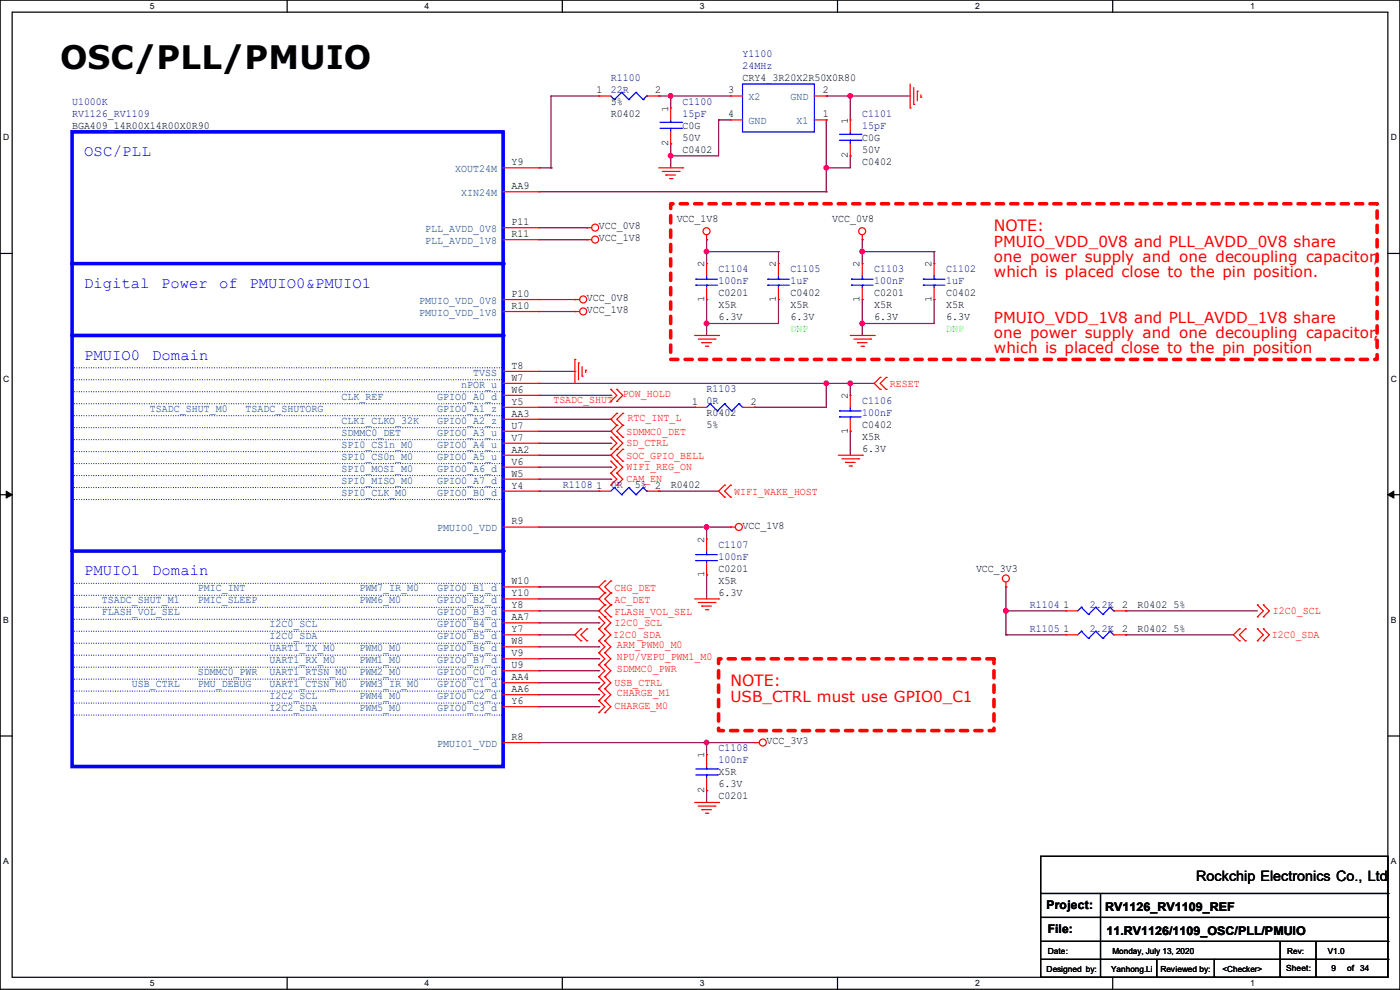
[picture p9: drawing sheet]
<svg xmlns="http://www.w3.org/2000/svg" width="297mm" height="210mm" viewBox="0 0 297 210" stroke-linecap="round" stroke-linejoin="round" font-family="sans-serif">
<path d="M0 0h297v209.8h-297zM2.6 2.6h291.8v204.7h-291.8z" fill="none" stroke="#000" stroke-width=".25"/>
<g fill="#fff">
<path d="M31.7 .3h1v2h-1z"/>
<path d="M31.7 207.6h1v1.9h-1z"/>
</g>
<path d="M60.9 0v2.6M60.9 207.3v2.5" fill="none" stroke="#000" stroke-width=".25"/>
<g fill="#fff">
<path d="M90.1 .3h1v2h-1z"/>
<path d="M90.1 207.6h1v1.9h-1z"/>
</g>
<path d="M119.3 0v2.6M119.3 207.3v2.5" fill="none" stroke="#000" stroke-width=".25"/>
<g fill="#fff">
<path d="M148.5 .3h.9v2h-.9z"/>
<path d="M148.5 207.6h.9v1.9h-.9z"/>
</g>
<path d="M177.7 0v2.6M177.7 207.3v2.5" fill="none" stroke="#000" stroke-width=".25"/>
<g fill="#fff">
<path d="M206.8 .3h1v2h-1z"/>
<path d="M206.8 207.6h1v1.9h-1z"/>
</g>
<path d="M236.1 0v2.6M236.1 207.3v2.5" fill="none" stroke="#000" stroke-width=".25"/>
<g fill="#fff">
<path d="M265.2 .3h1v2h-1z"/>
<path d="M265.2 207.6h1v1.9h-1z"/>
<path d="M.7 28.2h1.2v1.9h-1.2z"/>
<path d="M295.1 28.2h1.2v1.9h-1.2z"/>
<path d="M.7 79.3h1.2v2h-1.2z"/>
<path d="M295.1 79.3h1.2v2h-1.2z"/>
</g>
<path d="M0 53.8h2.6M294.4 53.8h2.6" fill="none" stroke="#000" stroke-width=".25"/>
<g fill="#fff">
<path d="M.7 130.5h1.2v2h-1.2z"/>
<path d="M295.1 130.5h1.1v2h-1.1z"/>
</g>
<path d="M0 104.9h2.6M294.4 104.9h2.6" fill="none" stroke="#000" stroke-width=".25"/>
<path d="M1.3 104.2l1.3 .7-1.3 .8zM294.4 104.9l1.3-.7v1.5z" fill="#000" stroke="#000" stroke-width=".21"/>
<g fill="#fff">
<path d="M.7 181.7h1.2v2h-1.2z"/>
<path d="M295.1 181.7h1.1v2h-1.1z"/>
</g>
<g fill="none" stroke="#000" stroke-width=".25">
<path d="M0 156.1h2.6M294.4 156.1h2.6M220.8 181.7h73.6v25.6h-73.6zM220.8 189.5h73.6M220.8 194.6h73.6M220.8 199.7h73.6M233.5 189.5v17.8M271.6 199.7v7.6M279.2 199.7v7.6M294.4 189.5h.1M294.4 194.6h.1M294.4 199.7h.1"/>
<path d="M220.8 203.5h73.6M233.5 207.3h.1M245.4 207.3h.1M245.4 203.5v3.8M257.6 207.3h.1M257.6 203.5v3.8M271.6 207.3h.1M279.2 207.3h.1M294.4 203.5h.1"/>
</g>
<path d="M142.3 43.2h149.8v33h-149.8zM152.4 139.7h58.5v15.3h-58.5z" fill="none" stroke="#f00" stroke-width=".76" stroke-dasharray="1.5 1.5"/>
<g fill="none" stroke="#800040" stroke-width=".25">
<path d="M114.3 35.6h2.6M116.9 35.6h.1M127 20.4h.1M127 20.4h-10.1v15.2M139.7 20.4h.1M139.7 20.4h15.3M142.3 33.1h.1M142.3 20.4h.1M142.3 30.5h.1M142.3 20.4v2.5M142.3 30.5v5.1M152.4 25.4h.1"/>
<path d="M152.4 25.4v7.7h-10.1M152.4 25.4h2.6M175.3 20.4h.1M175.3 35.6h.1M175.3 25.4h.1M175.3 20.4h17.8M175.3 25.4v15.3M180.4 33.1h.1M180.4 20.4h.1M180.4 20.4v5M180.4 33.1v2.5h-5.1M114.3 40.7h61"/>
<path d="M114.3 48.3h10.2M114.3 50.8h10.2M124.5 48.3h.1M124.5 50.8h.1M149.9 50.8h.1M149.9 53.4h.1M149.9 50.8v5.1M149.9 53.4h15.2M165.1 53.4h.1M165.1 53.4v2.5M175.3 40.7h.1M182.9 50.8h.1"/>
<path d="M182.9 53.4h.1M182.9 53.4h15.3M182.9 50.8v5.1M198.2 53.4h.1M198.2 53.4v2.5M114.3 78.8h7.7M114.3 63.5h7.7M114.3 66.1h7.7M122 78.8h.1M122 63.5h.1M122 66.1h.1M149.9 63.5h.1"/>
<path d="M149.9 68.6h.1M149.9 63.5v7.7M165.1 63.5h.1M165.1 63.5v5.1h-15.2M182.9 63.5h.1M182.9 68.6h.1M182.9 63.5v7.7M198.2 63.5h.1M198.2 63.5v5.1h-15.3M114.3 81.3h71.2M114.3 88.9h15.3M114.3 86.4h33.1"/>
<path d="M114.3 91.5h15.3M114.3 94h15.3M114.3 83.9h15.3M114.3 96.6h15.3M114.3 99.1h15.3M129.6 88.9h.1M129.6 91.5h.1M129.6 94h.1M129.6 83.9h.1M129.6 96.6h.1M129.6 99.1h.1M147.4 86.4h.1"/>
<path d="M160.1 86.4h.1M175.3 81.3h.1M175.3 81.3v5.1h-15.2M180.4 81.3h.1M180.4 91.5h.1M180.4 81.3v2.6M180.4 91.5v5.1M114.3 111.8h40.7M114.3 104.2h12.7M114.3 101.6h15.3M127 104.2h.1M129.6 101.6h.1"/>
<path d="M139.7 104.2h.1M139.7 104.2h12.7M149.9 111.8h.1M149.9 111.8v2.5M114.3 124.5h.1M114.3 129.6h12.7M114.3 132.1h12.7M114.3 134.7h7.7M114.3 139.7h12.7M114.3 137.2h12.7M114.3 127h12.7M114.3 124.5h12.7"/>
<path d="M122 134.7h.1M127 129.6h.1M127 132.1h.1M127 139.7h.1M127 137.2h.1M127 127h.1M149.9 122h.1M149.9 122v5M213.4 129.6h.1M213.4 134.7h.1M213.4 124.5h.1M213.4 129.6h12.7"/>
<path d="M213.4 134.7h12.7M213.4 124.5v10.2M238.8 129.6h.1M238.8 134.7h.1M238.8 129.6h27.9M238.8 134.7h22.9M114.3 157.5h45.8M114.3 142.3h12.7M114.3 147.4h12.7M114.3 149.9h12.7M114.3 144.8h12.7M127 142.3h.1"/>
<path d="M127 147.4h.1M127 149.9h.1M127 144.8h.1M149.9 157.5h.1M149.9 157.5v2.6M149.9 167.7h.1M149.9 167.7v2.5"/>
</g>
<g fill="#f0f" stroke="#f0f" stroke-width=".25">
<circle cx="149.9" cy="53.4" r=".49"/>
<circle cx="149.9" cy="68.6" r=".49"/>
<circle cx="182.9" cy="53.4" r=".49"/>
<circle cx="182.9" cy="68.6" r=".49"/>
<circle cx="142.3" cy="33" r=".49"/>
<circle cx="142.3" cy="20.3" r=".49"/>
<circle cx="175.3" cy="35.6" r=".49"/>
<circle cx="180.4" cy="20.3" r=".49"/>
<circle cx="175.3" cy="81.3" r=".49"/>
<circle cx="149.9" cy="157.5" r=".49"/>
<circle cx="180.4" cy="81.3" r=".49"/>
<circle cx="149.9" cy="111.8" r=".49"/>
<circle cx="213.4" cy="129.6" r=".49"/>
</g>
<g fill="none" stroke="#f00" stroke-width=".25">
<path d="M193.1 17.8v5.1M193.8 18.6v3.5M194.6 19.3h.1M194.6 19.3v2.1M127 20.4h.1M127 20.4h2.6M137.2 20.4h2.5M139.7 20.4h.1M139.7 35.6h5.1M140.5 36.4h3.6M141.3 37.1h.1M141.3 37.1h2"/>
<path d="M142 37.9h.5M142.3 22.9h.1M142.3 30.5h.1M142.3 22.9v2.5M142.3 28v2.5M142.5 37.9h.1M144.1 36.4h.1M144.8 35.6h.1M155 20.4h.1M155 25.4h.1M155 20.4h2.5M155 25.4h2.5"/>
<path d="M172.8 20.4h2.5M172.8 25.4h2.5M175.3 25.4h.1M175.3 20.4h.1M180.4 25.4h.1M180.4 33.1h.1M180.4 25.4v2.6M180.4 30.5v2.6M193.1 22.9h.1M193.8 22.1h.1M195.4 20.6h.1M195.4 20.1v.5"/>
<path d="M124.5 48.3h.1M124.5 50.8h.1M124.5 48.3h1M124.5 50.8h1M149.9 50.8h.1M149.9 55.9h.1M149.9 49.8v1M149.9 55.9v2.6M165.1 55.9h.1M165.1 55.9v2.6M182.9 50.8h.1M182.9 55.9h.1"/>
<path d="M182.9 49.8v1M182.9 55.9v2.6M198.2 55.9h.1M198.2 55.9v2.6M122 66.1h.1M122 63.5h.1M122 76.2h.1M122 66.1h1M122 63.5h1M122 76.2v5.1M122.7 77h.1M122.7 77v3.6"/>
<path d="M123.5 79.8h.1M123.5 77.8v2M124.2 78.5h.1M124.2 78.5v.5M147.4 71.2h5M148.1 71.9h3.6M148.9 72.7h.1M148.9 72.7h2M149.6 73.4h.6M149.9 63.5h.1M149.9 61v2.5M150.2 73.4h.1"/>
<path d="M151.7 71.9h.1M152.4 71.2h.1M165.1 63.5h.1M165.1 61v2.5M180.4 71.2h5.1M181.1 71.9h3.6M181.9 72.7h.1M181.9 72.7h2M182.7 73.4h.5M182.9 63.5h.1M182.9 61v2.5M183.2 73.4h.1"/>
<path d="M184.7 71.9h.1M185.5 71.2h.1M198.2 63.5h.1M198.2 61v2.5M129.6 95.3h.1M129.6 92.8h.1M129.6 82.6h.1M129.6 85.1h.1M129.6 97.8h.1M129.6 92.8l1.3 1.2-1.3 1.3M129.6 82.6l1.3 1.3-1.3 1.2M129.6 97.8l1.3 1.3-1.3 1.3"/>
<path d="M130.9 90.2h.1M130.9 92.8h.1M130.9 87.7h.1M130.9 95.3h.1M130.9 82.6h.1M130.9 85.1h.1M130.9 97.8h.1M130.9 90.2l-1.3 1.3 2.5 2.5-2.5 2.6 2.5 2.5-1.2 1.3M130.9 87.7l-1.3 1.2 1.3 1.3M130.9 82.6l1.2 1.3-1.2 1.2M132.1 92.8h.1M132.1 90.2h.1"/>
<path d="M132.1 87.7h.1M132.1 97.8h.1M132.1 95.3h.1M132.1 90.2l-1.2 1.3 1.2 1.3M132.1 87.7l-1.2 1.2 1.2 1.3M132.1 95.3l-1.2 1.3 1.2 1.2M177.8 96.6h5.1M178.6 97.3h3.6M179.4 98.1h.1M179.4 98.1h2M180.1 98.8h.5M180.4 91.5h.1"/>
<path d="M180.4 83.9h.1M180.4 83.9v2.5M180.4 88.9v2.6M180.6 98.8h.1M182.2 97.3h.1M182.9 96.6h.1M186.7 80.1h.1M186.7 82.6h.1M186.7 80.1l-1.2 1.2 1.2 1.3M188 82.6h.1M188 80.1h.1M188 80.1l-1.3 1.2 1.3 1.3"/>
<path d="M127 104.2h.1M127 104.2h2.6M129.6 100.4h.1M129.6 102.9h.1M129.6 100.4l1.3 1.2-1.3 1.3M130.9 100.4h.1M130.9 102.9h.1M130.9 100.4l1.2 1.2-1.2 1.3M137.2 104.2h2.5M139.7 104.2h.1M149.9 114.3h.1M149.9 114.3v2.6"/>
<path d="M149.9 119.4v2.6M153.7 102.9h.1M153.7 105.5h.1M153.7 102.9l-1.3 1.3 1.3 1.3M155 111.8h.1M155 105.5h.1M155 102.9h.1M155 111.8h1M155 102.9l-1.3 1.3 1.3 1.3M123.2 133.4h.1M123.2 135.9h.1M123.2 133.4l-1.2 1.3 1.2 1.2"/>
<path d="M124.5 135.9h.1M124.5 133.4h.1M124.5 133.4l-1.3 1.3 1.3 1.2M127 135.9h.1M127 133.4h.1M127 130.9h.1M127 138.5h.1M127 138.5l1.3 1.2-1.3 1.3M127 133.4l1.3 1.3-1.3 1.2M127 130.9l1.3 1.2-1.3 1.3M127 135.9l1.3 1.3-1.3 1.3M128.3 128.3h.1"/>
<path d="M128.3 130.9h.1M128.3 135.9h.1M128.3 133.4h.1M128.3 138.5h.1M128.3 123.2h.1M128.3 125.8h.1M128.3 128.3l-1.3 1.3 2.6 2.5-1.3 1.3M128.3 133.4l1.3 1.3-1.3 1.2M128.3 135.9l1.3 1.3-1.3 1.3M128.3 138.5l1.3 1.2-1.3 1.3M128.3 123.2l-1.3 1.3 1.3 1.3M128.3 125.8l-1.3 1.2 1.3 1.3"/>
<path d="M129.6 130.9h.1M129.6 128.3h.1M129.6 125.8h.1M129.6 123.2h.1M129.6 128.3l-1.3 1.3 1.3 1.3M129.6 123.2l-1.3 1.3 1.3 1.3M129.6 125.8l-1.3 1.2 1.3 1.3M147.4 127h5M148.1 127.8h3.6M148.9 128.6h.1M148.9 128.6h2M149.6 129.3h.6"/>
<path d="M149.9 122h.1M150.2 129.3h.1M151.7 127.8h.1M152.4 127h.1M213.4 124.5h.1M213.4 123.5v1M226.1 134.7h.1M226.1 129.6h.1M226.1 134.7h2.5M226.1 129.6h2.5M236.3 134.7h2.5M236.3 129.6h2.5"/>
<path d="M238.8 134.7h.1M238.8 129.6h.1M262.9 133.4h.1M262.9 135.9h.1M262.9 133.4l-1.2 1.3 1.2 1.2M264.2 135.9h.1M264.2 133.4h.1M264.2 133.4l-1.3 1.3 1.3 1.2M266.7 130.9h.1M266.7 128.3h.1M266.7 135.9h.1M266.7 133.4h.1"/>
<path d="M266.7 128.3l1.3 1.3-1.3 1.3M266.7 133.4l1.3 1.3-1.3 1.2M268 130.9h.1M268 128.3h.1M268 135.9h.1M268 133.4h.1M268 128.3l1.3 1.3-1.3 1.3M268 133.4l1.3 1.3-1.3 1.2M127 141h.1M127 143.6h.1M127 146.1h.1M127 148.6h.1"/>
<path d="M127 151.2h.1M127 141l1.3 1.3-1.3 1.3M127 143.6l1.3 1.2-1.3 1.3M127 146.1l1.3 1.3-1.3 1.2M127 148.6l1.3 1.3-1.3 1.3M128.3 141h.1M128.3 143.6h.1M128.3 146.1h.1M128.3 148.6h.1M128.3 151.2h.1M128.3 141l1.3 1.3-1.3 1.3M128.3 143.6l1.3 1.2-1.3 1.3"/>
<path d="M128.3 146.1l1.3 1.3-1.3 1.2M128.3 148.6l1.3 1.3-1.3 1.3M160.1 157.5h.1M160.1 157.5h1M147.4 170.2h5M148.1 171h3.6M148.9 171.7h.1M148.9 171.7h2M149.6 172.5h.6M149.9 160.1h.1M149.9 167.7h.1M149.9 160.1v2.5"/>
<path d="M149.9 165.1v2.6M150.2 172.5h.1M151.7 171h.1M152.4 170.2h.1"/>
<circle cx="126.3" cy="50.8" r=".74"/>
<circle cx="126.3" cy="48.3" r=".74"/>
<circle cx="149.9" cy="49" r=".74"/>
<circle cx="182.9" cy="49" r=".74"/>
<circle cx="123.7" cy="63.5" r=".74"/>
<circle cx="123.7" cy="66.1" r=".74"/>
<circle cx="156.7" cy="111.8" r=".74"/>
<circle cx="213.4" cy="122.7" r=".74"/>
<circle cx="161.8" cy="157.5" r=".74"/>
</g>
<g fill="none" stroke="#00f" stroke-width=".25">
<path d="M131.9 19.6h.1M131.9 19.6l-1.6 1.5M131.9 19.6l1.5 1.5M134.9 19.6h.1M134.9 19.6l-1.5 1.5M134.9 19.6l1.5 1.5M157.5 17.8h15.3v10.2h-15.3zM129.6 20.4l.7 .7M130.3 21.1h.1M133.4 21.1h.1M136.4 21.1h.1M137.2 20.4h.1"/>
<path d="M137.2 20.4l-.8 .7M140 27.2h4.6M140 26h4.6M142.3 26h.1M142.3 27.2h.1M142.3 25.4v.6M142.3 27.2v.8M144.6 27.2h.1M144.6 26h.1M178.1 29.8h4.6M178.1 28.5h4.6M180.4 28.5h.1"/>
<path d="M180.4 29.8h.1M180.4 28v.5M180.4 29.8v.7M182.7 29.8h.1M182.7 28.5h.1M147.6 59.2h.1M147.6 59.2h4.6M149.9 59.2h.1M149.9 58.5v.7M162.9 59.2h.1M162.9 59.2h4.5M165.1 59.2h.1"/>
<path d="M165.1 58.5v.7M180.6 59.2h.1M180.6 59.2h4.6M182.9 59.2h.1M182.9 58.5v.7M195.9 59.2h.1M195.9 59.2h4.5M198.2 59.2h.1M198.2 58.5v.7M147.6 60.5h.1M147.6 60.5h4.6M149.9 60.5h.1"/>
<path d="M149.9 60.5v.5M162.9 60.5h.1M162.9 60.5h4.5M165.1 60.5h.1M165.1 60.5v.5M180.6 60.5h.1M180.6 60.5h4.6M182.9 60.5h.1M182.9 60.5v.5M195.9 60.5h.1M195.9 60.5h4.5M198.2 60.5h.1"/>
<path d="M198.2 60.5v.5M178.1 87.2h.1M178.1 88.4h.1M178.1 87.2h4.6M178.1 88.4h4.6M180.4 88.4h.1M180.4 87.2h.1M180.4 86.4v.8M180.4 88.4v.5M130.3 103.4h.1M130.3 103.4l-.7 .8M130.3 103.4l1.6 1.5"/>
<path d="M131.9 104.9h.1M133.4 103.4h.1M133.4 103.4l-1.5 1.5M133.4 103.4l1.5 1.5M134.9 104.9h.1M136.4 103.4h.1M136.4 103.4l-1.5 1.5M136.4 103.4l.8 .8M137.2 104.2h.1M147.6 117.6h.1M147.6 118.9h.1M147.6 117.6h4.6"/>
<path d="M147.6 118.9h4.6M149.9 118.9h.1M149.9 117.6h.1M149.9 116.9v.7M149.9 118.9v.5M229.4 133.9h.1M229.4 128.8h.1M229.4 133.9l-.8 .8M229.4 133.9l1.5 1.5M229.4 128.8l-.8 .8M229.4 128.8l1.5 1.5M230.9 135.4h.1"/>
<path d="M230.9 130.3h.1M232.5 133.9h.1M232.5 128.8h.1M232.5 133.9l-1.6 1.5M232.5 133.9l1.5 1.5M232.5 128.8l-1.6 1.5M232.5 128.8l1.5 1.5M234 135.4h.1M234 130.3h.1M235.5 133.9h.1M235.5 128.8h.1M235.5 133.9l-1.5 1.5"/>
<path d="M235.5 133.9l.8 .8M235.5 128.8l-1.5 1.5M235.5 128.8l.8 .8M236.3 134.7h.1M236.3 129.6h.1M147.6 164.4h4.6M147.6 163.1h4.6M149.9 163.1h.1M149.9 164.4h.1M149.9 162.6v.5M149.9 164.4v.7M152.2 164.4h.1"/>
<path d="M152.2 163.1h.1"/>
</g>
<path d="M15.3 28h91.4v134.6h-91.4zM15.3 55.9h91.4" fill="none" stroke="#00f" stroke-width=".76"/>
<circle cx="106.7" cy="55.9" r=".38" fill="#00f"/>
<path d="M15.3 71.2h91.4" fill="none" stroke="#00f" stroke-width=".76"/>
<circle cx="106.7" cy="71.2" r=".38" fill="#00f"/>
<path d="M15.3 116.9h91.4" fill="none" stroke="#00f" stroke-width=".76"/>
<circle cx="106.7" cy="116.9" r=".38" fill="#00f"/>
<g fill="none" stroke="#00f" stroke-width=".25" stroke-dasharray="0 .5">
<path d="M15.3 78h91.4M106.7 78h.1M15.3 83.1h91.4M15.3 85.6h91.4M15.3 80.6h91.4M15.3 93.3h91.4M15.3 88.2h91.4M15.3 95.8h91.4M15.3 90.7h91.4M15.3 98.3h91.4M106.7 83.1h.1M106.7 85.6h.1"/>
<path d="M106.7 80.6h.1M106.7 93.3h.1M106.7 88.2h.1M106.7 95.8h.1M106.7 90.7h.1M106.7 98.3h.1M15.3 103.4h91.4M15.3 106h91.4M15.3 100.9h91.4M106.7 103.4h.1M106.7 106h.1M106.7 100.9h.1"/>
<path d="M15.3 123.7h91.4M15.3 126.3h91.4M15.3 128.8h91.4M15.3 131.4h91.4M15.3 139h91.4M15.3 133.9h91.4M15.3 136.4h91.4M106.7 123.7h.1M106.7 126.3h.1M106.7 128.8h.1M106.7 131.4h.1M106.7 139h.1"/>
<path d="M106.7 133.9h.1M106.7 136.4h.1M15.3 141.5h91.4M15.3 149.1h91.4M15.3 144.1h91.4M15.3 151.7h91.4M15.3 146.6h91.4M106.7 141.5h.1M106.7 149.1h.1M106.7 144.1h.1M106.7 151.7h.1M106.7 146.6h.1"/>
</g>
<g fill="none" stroke="#f00" stroke-width=".25">
<path d="M106.7 35.6h7.6M114.3 35.6h.1M106.7 40.7h7.6M106.7 48.3h7.6M106.7 50.8h7.6M114.3 40.7h.1M114.3 48.3h.1M114.3 50.8h.1M106.7 78.8h7.6M106.7 63.5h7.6M106.7 66.1h7.6M114.3 78.8h.1"/>
<path d="M114.3 63.5h.1M114.3 66.1h.1M106.7 81.3h7.6M106.7 83.9h7.6M106.7 86.4h7.6M106.7 88.9h7.6M106.7 91.5h7.6M106.7 94h7.6M106.7 96.6h7.6M106.7 99.1h7.6M114.3 81.3h.1M114.3 83.9h.1"/>
<path d="M114.3 86.4h.1M114.3 88.9h.1M114.3 91.5h.1M114.3 94h.1M114.3 96.6h.1M114.3 99.1h.1M147.4 86.4h.1M147.4 86.4h2.5M157.5 86.4h2.6M160.1 86.4h.1M106.7 101.6h7.6M106.7 104.2h7.6"/>
<path d="M106.7 111.8h7.6M114.3 101.6h.1M114.3 104.2h.1M114.3 111.8h.1M106.7 137.2h7.6M106.7 139.7h7.6M106.7 124.5h7.6M106.7 127h7.6M106.7 129.6h7.6M106.7 134.7h7.6M106.7 132.1h7.6M114.3 137.2h.1"/>
<path d="M114.3 139.7h.1M114.3 124.5h.1M114.3 127h.1M114.3 129.6h.1M114.3 134.7h.1M114.3 132.1h.1M106.7 142.3h7.6M106.7 149.9h7.6M106.7 157.5h7.6M106.7 147.4h7.6M106.7 144.8h7.6M114.3 142.3h.1"/>
<path d="M114.3 149.9h.1M114.3 157.5h.1M114.3 147.4h.1M114.3 144.8h.1"/>
</g>
<path d="M150.7 85.6h.1M150.7 85.6l-.8 .8M150.7 85.6l1.5 1.6M152.2 87.2h.1M153.7 85.6h.1M153.7 85.6l-1.5 1.6M153.7 85.6l1.5 1.6M155.2 87.2h.1M156.8 85.6h.1M156.8 85.6l-1.6 1.6M156.8 85.6l.7 .8M157.5 86.4h.1" fill="none" stroke="#00f" stroke-width=".25"/>
<g fill="#f0f" stroke="#f0f" stroke-width=".25">
<circle cx="149.9" cy="53.4" r=".49"/>
<circle cx="149.9" cy="68.6" r=".49"/>
<circle cx="182.9" cy="53.4" r=".49"/>
<circle cx="182.9" cy="68.6" r=".49"/>
<circle cx="142.3" cy="33" r=".49"/>
<circle cx="142.3" cy="20.3" r=".49"/>
<circle cx="175.3" cy="35.6" r=".49"/>
<circle cx="180.4" cy="20.3" r=".49"/>
<circle cx="175.3" cy="81.3" r=".49"/>
<circle cx="149.9" cy="157.5" r=".49"/>
<circle cx="180.4" cy="81.3" r=".49"/>
<circle cx="149.9" cy="111.8" r=".49"/>
<circle cx="213.4" cy="129.6" r=".49"/>
</g>
<text font-size="6.9" x="12.7" y="14.6">OSC/PLL/PMUIO</text>
<g font-size="3.3" fill="#00f">
<text x="17.8" y="33.1">OSC/PLL</text>
<text x="17.8" y="61.1">Digital</text>
<text x="34.2" y="61.1">Power</text>
<text x="46.5" y="61.1">of</text>
<text x="52.9" y="61.1">PMUIO0&amp;PMUIO1</text>
<text x="17.8" y="76.3">PMUIO0</text>
<text x="32.3" y="76.3">Domain</text>
<text x="17.8" y="122">PMUIO1</text>
<text x="32.3" y="122">Domain</text>
</g>
<g font-size="3.3" fill="#f00">
<text x="210.9" y="49.1">NOTE:</text>
<text x="155" y="145.6">NOTE:</text>
</g>
<g font-size="3.2" fill="#f00">
<text x="210.9" y="52.3">PMUIO_VDD_0V8 and PLL_AVDD_0V8 share</text>
<text x="210.9" y="55.5">one power supply and one decoupling capacitor,</text>
<text x="210.9" y="58.8">which is placed close to the pin position.</text>
<text x="210.9" y="68.4">PMUIO_VDD_1V8 and PLL_AVDD_1V8 share</text>
<text x="210.9" y="71.6">one power supply and one decoupling capacitor,</text>
<text x="210.9" y="74.8">which is placed close to the pin position</text>
<text x="155" y="148.8">USB_CTRL must use GPIO0_C1</text>
</g>
<text font-size="3" x="253.8" y="186.9">Rockchip Electronics Co., Ltd</text>
<g font-size="2.5">
<text x="222" y="192.9">Project:</text>
<text x="222.3" y="198">File:</text>
<text x="234.5" y="193.2">RV1126_RV1109_REF</text>
<text x="234.7" y="198.2">11.RV1126/1109_OSC/PLL/PMUIO</text>
</g>
<g font-size="2.3" fill="#000080">
<text x="129.6" y="17.1">R1100</text>
<text x="157.5" y="12.1">Y1100</text>
<text x="157.5" y="14.6">24MHz</text>
<text x="15.3" y="22.2">U1000K</text>
<text x="129.6" y="19.7">22R</text>
<text x="144.8" y="22.2">C1100</text>
<text x="15.3" y="24.8">RV1126_RV1109</text>
<text x="144.8" y="24.8">15pF</text>
<text x="182.9" y="24.8">C1101</text>
<text x="182.9" y="27.3">15pF</text>
<text x="152.4" y="57.8">C1104</text>
<text x="167.7" y="57.8">C1105</text>
<text x="185.5" y="57.8">C1103</text>
<text x="200.7" y="57.8">C1102</text>
<text x="152.4" y="60.3">100nF</text>
<text x="167.7" y="60.3">1uF</text>
<text x="185.5" y="60.3">100nF</text>
<text x="200.7" y="60.3">1uF</text>
<text x="149.9" y="83.2">R1103</text>
<text x="149.9" y="85.7">0R</text>
<text x="182.9" y="85.7">C1106</text>
<text x="182.9" y="88.3">100nF</text>
<text x="119.4" y="103.5">R1108</text>
<text x="129.6" y="103.5">0R</text>
<text x="152.4" y="116.2">C1107</text>
<text x="152.4" y="118.7">100nF</text>
<text x="218.5" y="128.9">R1104</text>
<text x="231.2" y="128.9">2.2K</text>
<text x="218.5" y="134">R1105</text>
<text x="231.2" y="134">2.2K</text>
<text x="152.4" y="159.4">C1108</text>
<text x="152.4" y="161.9">100nF</text>
</g>
<g font-size="2.3">
<text x="157.5" y="17.1">CRY4_3R20X2R50X0R80</text>
<text x="126.5" y="19.8">1</text>
<text x="129.6" y="22.2">5%</text>
<text x="139" y="19.8">2</text>
<text x="154.5" y="19.8">3</text>
<text x="174.5" y="19.8">2</text>
<text x="15.3" y="27.3">BGA409_14R00X14R00X0R90</text>
<text x="129.6" y="24.8">R0402</text>
<text x="144.8" y="27.3">C0G</text>
<text x="144.8" y="29.8">50V</text>
<text x="154.5" y="24.9">4</text>
<text x="174.5" y="24.9">1</text>
<text x="182.9" y="29.8">C0G</text>
<text x="108.5" y="35.1">Y9</text>
<text x="144.8" y="32.4">C0402</text>
<text x="182.9" y="34.9">C0402</text>
<text x="182.9" y="32.4">50V</text>
<text x="108.5" y="40.1">AA9</text>
<text x="108.5" y="47.8">P11</text>
<text x="143.6" y="47.1">VCC_1V8</text>
<text x="176.6" y="47.1">VCC_0V8</text>
<text x="108.5" y="50.3">R11</text>
<text x="127" y="48.6">VCC_0V8</text>
<text x="127" y="51.2">VCC_1V8</text>
<text x="108.5" y="63">P10</text>
<text x="108.5" y="65.5">R10</text>
<text x="124.5" y="63.9">VCC_0V8</text>
<text x="152.4" y="62.9">C0201</text>
<text x="152.4" y="65.4">X5R</text>
<text x="167.7" y="62.9">C0402</text>
<text x="167.7" y="65.4">X5R</text>
<text x="185.5" y="62.9">C0201</text>
<text x="185.5" y="65.4">X5R</text>
<text x="200.7" y="62.9">C0402</text>
<text x="200.7" y="65.4">X5R</text>
<text x="124.5" y="66.4">VCC_1V8</text>
<text x="152.4" y="67.9">6.3V</text>
<text x="167.7" y="67.9">6.3V</text>
<text x="185.5" y="67.9">6.3V</text>
<text x="200.7" y="67.9">6.3V</text>
<text x="108.5" y="78.2">T8</text>
<text x="108.5" y="80.8">W7</text>
<text x="108.5" y="83.3">W6</text>
<text x="108.5" y="85.9">Y5</text>
<text x="108.5" y="88.4">AA3</text>
<text x="146.9" y="85.9">1</text>
<text x="149.9" y="88.3">R0402</text>
<text x="159.3" y="85.9">2</text>
<text x="108.5" y="90.9">U7</text>
<text x="108.5" y="93.5">V7</text>
<text x="149.9" y="90.8">5%</text>
<text x="182.9" y="90.8">C0402</text>
<text x="182.9" y="93.3">X5R</text>
<text x="182.9" y="95.9">6.3V</text>
<text x="108.5" y="96">AA2</text>
<text x="108.5" y="101.1">W5</text>
<text x="108.5" y="98.6">V6</text>
<text x="108.5" y="103.6">Y4</text>
<text x="126.5" y="103.6">1</text>
<text x="134.7" y="103.5">5%</text>
<text x="139" y="103.6">2</text>
<text x="142.3" y="103.5">R0402</text>
<text x="108.5" y="111.3">R9</text>
<text x="157.5" y="112.1">VCC_1V8</text>
<text x="108.5" y="124">W10</text>
<text x="152.4" y="121.3">C0201</text>
<text x="152.4" y="123.8">X5R</text>
<text x="207.1" y="121.3">VCC_3V3</text>
<text x="108.5" y="126.5">Y10</text>
<text x="108.5" y="129">Y8</text>
<text x="108.5" y="131.6">AA7</text>
<text x="152.4" y="126.4">6.3V</text>
<text x="225.6" y="129">1</text>
<text x="238" y="129">2</text>
<text x="241.3" y="128.9">R0402</text>
<text x="249" y="128.9">5%</text>
<text x="108.5" y="136.7">W8</text>
<text x="108.5" y="134.1">Y7</text>
<text x="225.6" y="134.1">1</text>
<text x="238" y="134.1">2</text>
<text x="241.3" y="134">R0402</text>
<text x="249" y="134">5%</text>
<text x="108.5" y="139.2">V9</text>
<text x="108.5" y="141.7">U9</text>
<text x="108.5" y="149.4">Y6</text>
<text x="108.5" y="146.8">AA6</text>
<text x="108.5" y="144.3">AA4</text>
<text x="108.5" y="157">R8</text>
<text x="162.6" y="157.9">VCC_3V3</text>
<text x="152.4" y="164.5">X5R</text>
<text x="152.4" y="167">6.3V</text>
<text x="152.4" y="169.5">C0201</text>
</g>
<g font-size="2.3" fill="#004080">
<text x="158.8" y="21.3">X2</text>
<text x="167.7" y="21.3">GND</text>
<text x="158.8" y="26.4">GND</text>
<text x="169" y="26.4">X1</text>
<text x="96.6" y="36.5">XOUT24M</text>
<text x="97.8" y="41.6">XIN24M</text>
<text x="90.2" y="49.2">PLL_AVDD_0V8</text>
<text x="90.2" y="51.8">PLL_AVDD_1V8</text>
<text x="88.9" y="64.5">PMUIO_VDD_0V8</text>
<text x="88.9" y="67">PMUIO_VDD_1V8</text>
<text x="97.8" y="82.3">nPOR_u</text>
<text x="100.4" y="79.7">TVSS</text>
<text x="31.8" y="87.3">TSADC_SHUT_M0</text>
<text x="52.1" y="87.3">TSADC_SHUTORG</text>
<text x="72.4" y="84.8">CLK_REF</text>
<text x="72.4" y="89.9">CLKI_CLKO_32K</text>
<text x="92.7" y="87.3">GPIO0_A1_z</text>
<text x="92.7" y="84.8">GPIO0_A0_d</text>
<text x="92.7" y="89.9">GPIO0_A2_z</text>
<text x="72.4" y="92.4">SDMMC0_DET</text>
<text x="72.4" y="95">SPI0_CS1n_M0</text>
<text x="92.7" y="92.4">GPIO0_A3_u</text>
<text x="92.7" y="95">GPIO0_A4_u</text>
<text x="72.4" y="97.5">SPI0_CS0n_M0</text>
<text x="72.4" y="100">SPI0_MOSI_M0</text>
<text x="92.7" y="97.5">GPIO0_A5_u</text>
<text x="92.7" y="100">GPIO0_A6_d</text>
<text x="72.4" y="102.6">SPI0_MISO_M0</text>
<text x="72.4" y="105.1">SPI0_CLK_M0</text>
<text x="92.7" y="102.6">GPIO0_A7_d</text>
<text x="92.7" y="105.1">GPIO0_B0_d</text>
<text x="92.8" y="112.7">PMUIO0_VDD</text>
<text x="42" y="125.4">PMIC_INT</text>
<text x="76.2" y="125.4">PWM7_IR_M0</text>
<text x="92.7" y="125.4">GPIO0_B1_d</text>
<text x="21.6" y="128">TSADC_SHUT_M1</text>
<text x="21.6" y="130.5">FLASH_VOL_SEL</text>
<text x="41.9" y="128">PMIC_SLEEP</text>
<text x="76.2" y="128">PWM6_M0</text>
<text x="92.7" y="128">GPIO0_B2_d</text>
<text x="92.7" y="130.5">GPIO0_B3_d</text>
<text x="57.2" y="135.6">I2C0_SDA</text>
<text x="57.2" y="133.1">I2C0_SCL</text>
<text x="92.7" y="135.6">GPIO0_B5_d</text>
<text x="92.7" y="133.1">GPIO0_B4_d</text>
<text x="42" y="143.2">SDMMC0_PWR</text>
<text x="57.2" y="143.2">UART1_RTSN_M0</text>
<text x="57.2" y="138.1">UART1_TX_M0</text>
<text x="57.2" y="140.7">UART1_RX_M0</text>
<text x="76.2" y="143.2">PWM2_M0</text>
<text x="76.2" y="138.1">PWM0_M0</text>
<text x="76.2" y="140.7">PWM1_M0</text>
<text x="92.7" y="143.2">GPIO0_C0_d</text>
<text x="92.7" y="138.1">GPIO0_B6_d</text>
<text x="92.7" y="140.7">GPIO0_B7_d</text>
<text x="28" y="145.8">USB_CTRL</text>
<text x="41.9" y="145.8">PMU_DEBUG</text>
<text x="57.2" y="145.8">UART1_CTSN_M0</text>
<text x="57.2" y="148.3">I2C2_SCL</text>
<text x="76.2" y="145.8">PWM3_IR_M0</text>
<text x="76.2" y="148.3">PWM4_M0</text>
<text x="92.7" y="145.8">GPIO0_C1_d</text>
<text x="92.7" y="148.3">GPIO0_C2_d</text>
<text x="57.2" y="150.8">I2C2_SDA</text>
<text x="76.2" y="150.8">PWM5_M0</text>
<text x="92.7" y="150.8">GPIO0_C3_d</text>
<text x="92.8" y="158.5">PMUIO1_VDD</text>
</g>
<g font-size="2.3" fill="#0f0">
<text x="167.7" y="70.5">DNP</text>
<text x="200.7" y="70.5">DNP</text>
</g>
<g font-size="2.3" fill="#f00">
<text x="188.8" y="82.2">RESET</text>
<text x="117.4" y="85.5">TSADC_SHUT</text>
<text x="132.1" y="84.2">POW_HOLD</text>
<text x="133.1" y="89.3">RTC_INT_L</text>
<text x="132.9" y="92.3">SDMMC0_DET</text>
<text x="132.9" y="94.6">SD_CTRL</text>
<text x="132.9" y="97.4">SOC_GPIO_BELL</text>
<text x="132.9" y="99.7">WIFI_REG_ON</text>
<text x="132.9" y="102.2">CAM_EN</text>
<text x="155.7" y="105">WIFI_WAKE_HOST</text>
<text x="130.3" y="125.3">CHG_DET</text>
<text x="130.3" y="130.4">FLASH_VOL_SEL</text>
<text x="130.3" y="127.9">AC_DET</text>
<text x="270" y="130.2">I2C0_SCL</text>
<text x="130.1" y="135.3">I2C0_SDA</text>
<text x="130.3" y="132.7">I2C0_SCL</text>
<text x="130.9" y="137.5">ARM_PWM0_M0</text>
<text x="269.8" y="135.3">I2C0_SDA</text>
<text x="130.9" y="140.1">NPU/VEPU_PWM1_M0</text>
<text x="130.9" y="142.6">SDMMC0_PWR</text>
<text x="130.3" y="145.4">USB_CTRL</text>
<text x="130.9" y="147.7">CHARGE_M1</text>
<text x="130.3" y="150.5">CHARGE_M0</text>
</g>
<g font-size="2.1">
<text x="141.7" y="23.7" transform="rotate(-90 141.7 23.7)">1</text>
<text x="179.8" y="26.2" transform="rotate(-90 179.8 26.2)">1</text>
<text x="141.7" y="31" transform="rotate(-90 141.7 31)">2</text>
<text x="179.8" y="33.6" transform="rotate(-90 179.8 33.6)">2</text>
<text x="149.4" y="56.7" transform="rotate(-90 149.4 56.7)">2</text>
<text x="164.6" y="56.7" transform="rotate(-90 164.6 56.7)">2</text>
<text x="182.4" y="56.7" transform="rotate(-90 182.4 56.7)">2</text>
<text x="197.6" y="56.7" transform="rotate(-90 197.6 56.7)">2</text>
<text x="149.4" y="64.1" transform="rotate(-90 149.4 64.1)">1</text>
<text x="164.6" y="64.1" transform="rotate(-90 164.6 64.1)">1</text>
<text x="182.4" y="64.1" transform="rotate(-90 182.4 64.1)">1</text>
<text x="197.6" y="64.1" transform="rotate(-90 197.6 64.1)">1</text>
<text x="179.8" y="84.6" transform="rotate(-90 179.8 84.6)">2</text>
<text x="179.8" y="92" transform="rotate(-90 179.8 92)">1</text>
<text x="149.4" y="115.1" transform="rotate(-90 149.4 115.1)">2</text>
<text x="149.4" y="122.5" transform="rotate(-90 149.4 122.5)">1</text>
<text x="149.4" y="160.8" transform="rotate(-90 149.4 160.8)">1</text>
<text x="149.4" y="168.2" transform="rotate(-90 149.4 168.2)">2</text>
</g>
<g font-size="1.8">
<text x="31.8" y="1.9">5</text>
<text x="90.1" y="1.9">4</text>
<text x="148.5" y="1.9">3</text>
<text x="206.8" y="1.9">2</text>
<text x="265.2" y="1.9">1</text>
<text x=".7" y="29.8">D</text>
<text x="295.1" y="29.8">D</text>
<text x=".7" y="80.9">C</text>
<text x="295.1" y="80.9">C</text>
<text x=".7" y="132.1">B</text>
<text x="295.1" y="132.1">B</text>
<text x=".7" y="183.3">A</text>
<text x="295.1" y="183.3">A</text>
<text x="222.3" y="202.3">Date:</text>
<text x="236" y="202.3">Monday, July 13, 2020</text>
<text x="281.7" y="202.3">V1.0</text>
<text x="31.8" y="209.2">5</text>
<text x="90.1" y="209.2">4</text>
<text x="148.5" y="209.2">3</text>
<text x="206.8" y="209.2">2</text>
<text x="222" y="206.1">Designed by:</text>
<text x="235.7" y="206.1">Yanhong.Li</text>
<text x="246.2" y="206.1">Reviewed by:</text>
<text x="259.4" y="206.1">&lt;Checker&gt;</text>
<text x="265.2" y="209.2">1</text>
<text x="272.8" y="205.9">Sheet:</text>
<text x="282.5" y="205.9">9</text>
<text x="285.8" y="205.9">of 34</text>
</g>
<text font-size="1.7" x="273.1" y="202.3">Rev:</text>
</svg>
